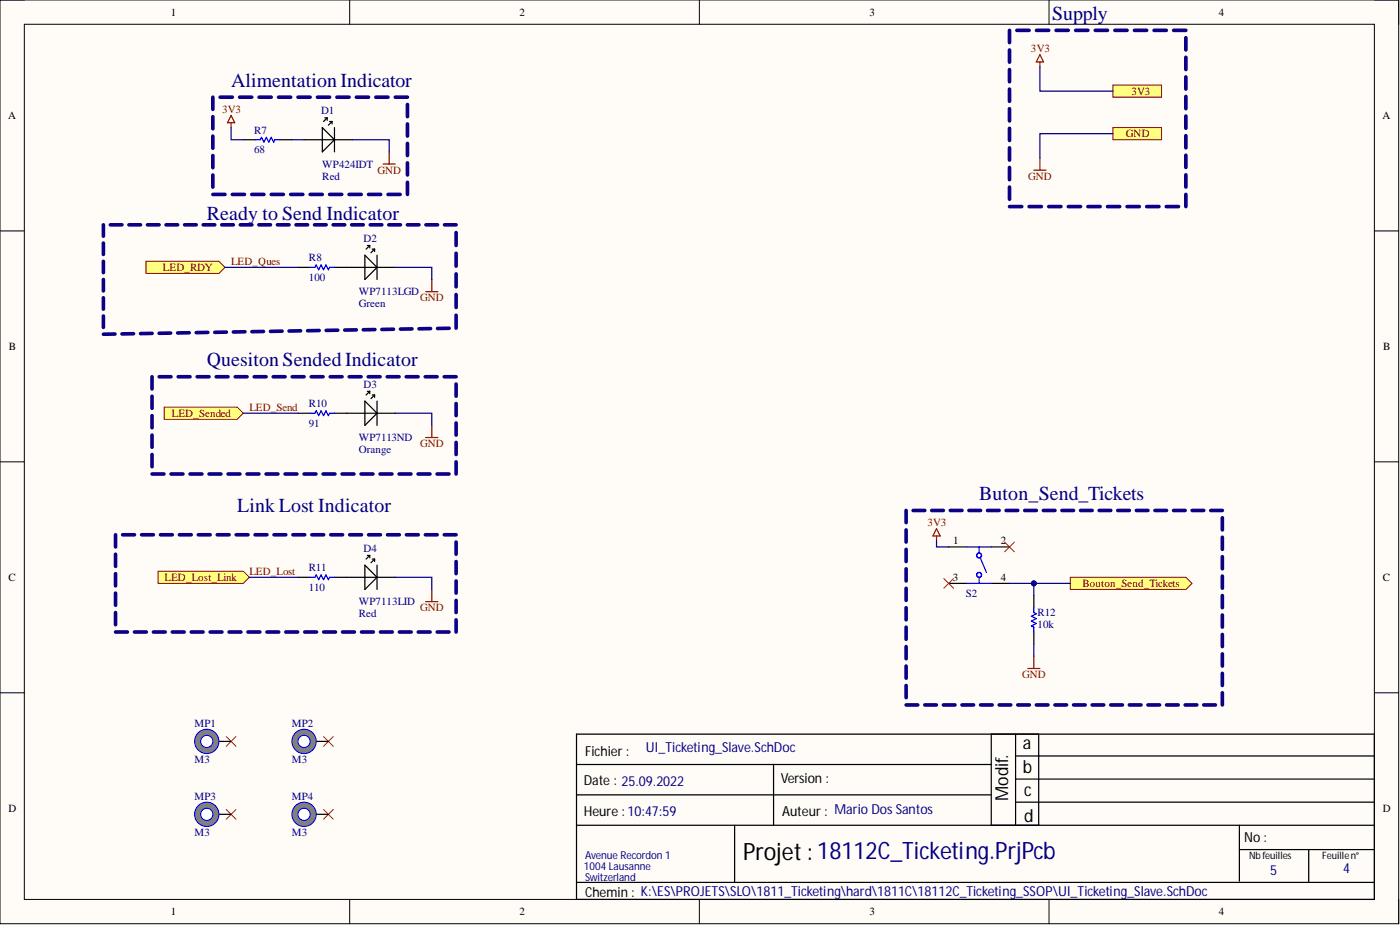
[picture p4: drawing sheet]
<svg xmlns="http://www.w3.org/2000/svg" width="292mm" height="193mm" viewBox="0 0 292 193" stroke-linecap="round" stroke-linejoin="round" font-family="sans-serif">
<path d="M0 0h291.8v192.7h-291.8z" fill-rule="evenodd" fill="#fffcf8"/>
<path d="M0 0h291.8v192.7h-291.8z" fill="none" stroke="#000" stroke-width=".21"/>
<path d="M5.1 5.1h281.7v182.5h-281.7z" fill-rule="evenodd" fill="#fffcf8"/>
<g fill="none" stroke="#000" stroke-width=".21">
<path d="M0 0h5.1M73 0v5.1M145.9 0v5.1M218.9 0v5.1M286.8 0h5v5.1M5.1 5.1h281.7v182.5h-281.7zM0 48.2h5.1M286.8 48.2h5M0 96.3h5.1M286.8 96.3h5M0 144.5h5.1M286.8 144.5h5"/>
<path d="M73 187.6v5.1M145.9 187.6v5.1M218.9 187.6v5.1M291.8 187.6v5.1"/>
</g>
<g fill="none" stroke="#000" stroke-width=".25">
<path d="M120.3 153.1h166.5v34.5h-166.5zM120.3 159.5h86.5M161.4 159.5v12.7M206.8 153.1v19.1M211.9 153.1v19.1M211.9 157.7h74.9M216.7 153.1v19.1M120.3 172.2h166.5M120.3 165.8h86.5M153.3 172.2v11.9M211.9 162.5h74.9M211.9 167.3h74.9"/>
<path d="M258.6 172.2v11.6M258.6 177.2h28.2M273.1 177.2v6.9M120.3 184.1h166.5"/>
</g>
<path d="M232.2 17.7h10.1v2.6h-10.1z" fill-rule="evenodd" fill="#ffff80"/>
<path d="M232.2 17.7h10.1v2.6h-10.1z" fill="none" stroke="#800000" stroke-width=".21"/>
<path d="M232.2 26.6h10.1v2.6h-10.1z" fill-rule="evenodd" fill="#ffff80"/>
<path d="M232.2 26.6h10.1v2.6h-10.1z" fill="none" stroke="#800000" stroke-width=".21"/>
<g fill="none" stroke="#0c0087" stroke-width=".76">
<path d="M210.6 6.3v2.6M210.6 10.4v2.6M210.6 14.5v2.6M210.6 18.6v2.5M212.2 6.3h2.5M216.3 6.3h2.5M220.3 6.3h2.6M224.4 6.3h2.6M228.5 6.3h2.6M232.6 6.3h2.6M236.7 6.3h2.5M240.8 6.3h2.5"/>
<path d="M244.9 6.3h2.5M247.4 7.9v2.5M247.4 12v2.5M247.4 16v2.6M44.4 20.3v2.5M44.4 24.3v2.6M44.4 28.4v2.5M44.4 32.4v2.6M44.4 36.5v2.5M45.9 20.3h2.6M50 20.3h2.5M54.1 20.3h2.5"/>
<path d="M58.1 20.3h2.5M62.2 20.3h2.5M66.2 20.3h2.6M70.3 20.3h2.5M74.4 20.3h2.5M78.4 20.3h2.6M82.5 20.3h2.5M85 21.8v2.5M85 25.9v2.5M85 29.9v2.5M85 34v2.5M85 38v2.6"/>
<path d="M210.6 22.7v2.5M210.6 26.8v2.5M210.6 30.8v2.6M210.6 34.9v2.6M210.6 39v2.6M247.4 20.1v2.6M247.4 24.2v2.6M247.4 28.3v2.5M247.4 32.4v2.5M247.4 36.5v2.5M21.6 46.9v2.4M21.6 50.7v2.4"/>
<path d="M21.6 54.5v2.4M21.6 58.3v2.4M23 46.9h2.4M26.9 46.9h2.4M30.8 46.9h2.4M34.6 46.9h2.5M38.5 46.9h2.4M42.4 46.9h2.4M44.4 40.6h2.5M46.3 46.9h2.4M48.5 40.6h2.5M50.1 46.9h2.5"/>
<path d="M52.5 40.6h2.6M54 46.9h2.4M56.6 40.6h2.5M57.9 46.9h2.4M60.6 40.6h2.6M61.8 46.9h2.4M64.7 40.6h2.5M65.6 46.9h2.5M68.8 40.6h2.5M69.5 46.9h2.4M72.8 40.6h2.6M73.4 46.9h2.4"/>
<path d="M76.9 40.6h2.5M77.3 46.9h2.4M81 40.6h2.5M81.1 46.9h2.4M85 46.9h2.4M88.9 46.9h2.4M92.7 46.9h2.5M95.2 48.5v2.7M95.2 52.8v2.7M95.2 57.1v2.7M210.6 43.1h2.6M214.7 43.1h2.6"/>
<path d="M218.8 43.1h2.6M222.9 43.1h2.5M227 43.1h2.5M231.1 43.1h2.5M235.2 43.1h2.5M239.2 43.1h2.6M243.3 43.1h2.6M247.4 40.6v2.5M21.6 62.1v2.4M21.6 65.9v2.4M24 69.7h-2.4M27.9 69.6l-2.5 .1"/>
<path d="M31.7 69.5l-2.4 .1M35.6 69.5h-2.4M39.5 69.4l-2.4 .1M43.4 69.3l-2.5 .1M47.2 69.3h-2.4M51.1 69.2l-2.4 .1M55 69.2h-2.4M58.9 69.1h-2.5M62.7 69l-2.4 .1M66.6 69h-2.4M70.5 68.9h-2.4M74.3 68.8l-2.4 .1"/>
<path d="M78.2 68.8h-2.4M82.1 68.7h-2.4M86 68.6l-2.5 .1M89.8 68.6h-2.4M93.7 68.5h-2.4M95.2 61.5v2.6M95.2 65.8v2.7"/>
</g>
<path d="M63.4 29.2h10.2M67.2 26.6l2.6 2.6-2.6 2.5zM67.8 24.6h.5M68.3 24.6l-.8 .7M68.3 24.6v.5M68.8 25.3h.5M69.3 25.3l-.8 .8M69.3 25.3v.6M69.8 26.6v5.1" fill="none" stroke="#000" stroke-width=".25"/>
<path d="M30.5 54.5h15.2l1.2 1.3-1.2 1.2h-15.2z" fill-rule="evenodd" fill="#ffff80"/>
<path d="M30.5 54.5h15.2l1.2 1.3-1.2 1.2h-15.2z" fill="none" stroke="#800000" stroke-width=".21"/>
<g fill="none" stroke="#000" stroke-width=".25">
<path d="M50.8 29.2h2.5M58.4 29.2h2.5M62.2 55.8h2.5M69.8 55.8h12.7M76.1 53.2l2.6 2.6-2.6 2.5zM76.6 51.2h.5M77.1 51.2l-.7 .8M77.1 51.2v.5M77.7 52h.5M78.2 52l-.8 .7M78.2 52v.5M78.7 53.2v5.1"/>
<path d="M62.2 86.2h2.5M69.8 86.2h12.7M76.1 83.7l2.6 2.5-2.6 2.5zM76.6 81.6h.5M77.1 81.6v.5M77.1 81.6l-.7 .8M77.7 82.4h.5M78.2 82.4v.5M78.2 82.4l-.8 .8M78.7 83.7v5M76.1 117.9l2.6 2.5-2.6 2.6zM76.6 115.9h.5"/>
<path d="M77.1 115.9v.5M77.1 115.9l-.7 .7M77.7 116.6h.5M78.2 116.6v.5M78.2 116.6l-.8 .8M78.7 117.9v5.1M197.9 114.1h3.8M206.8 114.1h3.8M62.2 120.4h2.5M69.8 120.4h12.7M197.9 121.7h3.8M206.8 121.7h3.8"/>
<path d="M215.7 124.2v2.6M215.7 131.8v2.6M45.7 154.7h2.5"/>
</g>
<g fill="none" stroke="#00f" stroke-width=".25">
<path d="M53.3 29.2h1l.3-.6 .5 1.1 .5-1.1 .5 1.1 .5-1.1 .5 1.1 .3-.5h1M64.7 55.8h1l.3-.5 .5 1 .5-1 .5 1 .5-1 .5 1 .3-.5h1M64.7 86.2h1l.3-.5 .5 1 .5-1 .5 1 .5-1 .5 1 .3-.5h1M201.7 114.1h5.1M204.3 114.1v1.3M204.5 116.4l1.3 3M64.7 120.4h1l.3-.5 .5 1 .5-1 .5 1 .5-1 .5 1 .3-.5h1M201.7 121.7h5.1M204.3 120.4v1.3M215.7 126.8v1l.5 .2-1 .6 1 .5-1 .5 1 .5-1 .5 .5 .2v1"/>
<circle cx="204.3" cy="115.9" r=".51"/>
<circle cx="204.3" cy="119.9" r=".51"/>
</g>
<g fill="none" stroke="#0c0087" stroke-width=".76">
<path d="M31.7 78.6v2.5M33.2 78.6h2.5M37.2 78.6h2.5M41.1 78.6h2.5M45.1 78.6h2.5M49.1 78.6h2.4M53 78.6h2.5M57 78.6h2.5M61 78.6h2.4M64.9 78.6h2.5M68.9 78.6h2.5M72.9 78.6h2.4"/>
<path d="M76.8 78.6h2.5M80.8 78.6h2.5M84.8 78.6h2.4M88.7 78.6h2.5M92.7 78.6h2.5M31.7 82.7v2.5M31.7 86.7v2.5M31.7 90.8v2.5M31.7 94.8v2.6M31.7 98.9h2.5M35.7 98.9h2.5M39.7 98.9h2.4"/>
<path d="M43.6 98.9h2.5M47.6 98.9h2.5M51.5 98.9h2.5M55.5 98.9h2.5M59.5 98.9h2.5M63.4 98.9h2.5M67.4 98.9h2.5M71.4 98.9h2.5M75.3 98.9h2.5M79.3 98.9h2.5M83.3 98.9h2.4M87.2 98.9h2.5"/>
<path d="M91.2 98.9h2.5M95.2 80.1v2.6M95.2 84.2v2.5M95.2 88.2v2.6M95.2 92.3v2.5M95.2 96.3v2.6M24.1 111.6v2.5M24.1 115.6v2.6M24.1 119.7v2.5M25.6 111.6h2.5M29.5 111.6h2.5M33.5 111.6h2.5"/>
<path d="M37.4 111.6h2.5M41.4 111.6h2.4M45.3 111.6h2.5M49.3 111.6h2.4M53.2 111.6h2.5M57.2 111.6h2.4M61.1 111.6h2.5M65.1 111.6h2.4M69 111.6h2.5M73 111.6h2.4M76.9 111.6h2.5M80.9 111.6h2.4"/>
<path d="M84.8 111.6h2.5M88.7 111.6h2.5M92.7 111.6h2.5M95.2 113.1v2.5M95.2 117.1v2.6M189.1 106.5v2.5M189.1 110.5v2.6M189.1 114.6v2.5M189.1 118.7v2.5M190.5 106.5h2.4M194.4 106.5h2.4M198.3 106.5h2.4"/>
<path d="M202.2 106.5h2.4M206 106.5h2.5M209.9 106.5h2.4M213.8 106.5h2.4M217.7 106.5h2.4M221.6 106.5h2.4M225.4 106.5h2.5M229.3 106.5h2.5M233.2 106.5h2.4M237.1 106.5h2.4M241 106.5h2.4M244.9 106.5h2.4"/>
<path d="M248.7 106.5h2.5M252.6 106.5h2.4M255 108v2.5M255 112.1v2.5M255 116.1v2.6M24.1 123.7v2.6M24.1 127.8v2.5M24.1 131.8h2.5M28.1 131.8h2.4M32 131.8h2.5M36 131.8h2.4M39.9 131.8h2.5"/>
<path d="M43.8 131.8h2.5M47.8 131.8h2.5M51.7 131.8h2.5M55.7 131.8h2.5M59.6 131.8h2.5M63.6 131.8h2.5M67.5 131.8h2.5M71.5 131.8h2.4M75.4 131.8h2.5M79.4 131.8h2.4M83.3 131.8h2.5M87.3 131.8h2.4"/>
<path d="M91.2 131.8h2.5M95.2 121.2v2.5M95.2 125.3v2.5M95.2 129.3v2.5M189.1 122.7v2.6M189.1 126.8v2.5M189.1 130.8v2.6M189.1 134.9v2.5M189.1 138.9v2.6M255 120.2v2.5M255 124.2v2.6M255 128.3v2.5"/>
<path d="M255 132.4v2.5M255 136.4v2.5M189.1 143v2.5M189.1 147.1h2.4M192.9 147.1h2.5M196.8 147.1h2.4M200.7 147.1h2.4M204.6 147.1h2.4M208.5 147.1h2.4M212.3 147.1h2.5M216.2 147.1h2.5M220.1 147.1h2.4"/>
<path d="M224 147.1h2.4M227.9 147.1h2.4M231.8 147.1h2.4M235.6 147.1h2.5M239.5 147.1h2.4M243.4 147.1h2.4M247.3 147.1h2.4M251.2 147.1h2.4M255 140.5v2.5M255 144.5v2.6"/>
</g>
<path d="M209.6 113.1l2 2M211.6 113.1l-2 2M196.9 120.7l2.1 2M199 120.7l-2.1 2M47.2 153.7l2 2M49.2 153.7l-2 2M67.5 153.7l2 2M69.5 153.7l-2 2M47.2 168.9l2 2M49.2 168.9l-2 2M67.5 168.9l2 2M69.5 168.9l-2 2" fill="none" stroke="#f00" stroke-width=".21"/>
<circle cx="43.1" cy="154.7" r="2.54" fill="#808080"/>
<circle cx="43.1" cy="154.7" r="2.54" fill="none" stroke="#00f" stroke-width=".21"/>
<circle cx="43.1" cy="154.7" r="1.27" fill="#fff"/>
<circle cx="43.1" cy="154.7" r="1.27" fill="none" stroke="#00f" stroke-width=".21"/>
<path d="M66 154.7h2.5" fill="none" stroke="#000" stroke-width=".25"/>
<circle cx="63.4" cy="154.7" r="2.54" fill="#808080"/>
<circle cx="63.4" cy="154.7" r="2.54" fill="none" stroke="#00f" stroke-width=".21"/>
<circle cx="63.4" cy="154.7" r="1.27" fill="#fff"/>
<circle cx="63.4" cy="154.7" r="1.27" fill="none" stroke="#00f" stroke-width=".21"/>
<path d="M66 169.9h2.5" fill="none" stroke="#000" stroke-width=".25"/>
<circle cx="63.4" cy="169.9" r="2.54" fill="#808080"/>
<circle cx="63.4" cy="169.9" r="2.54" fill="none" stroke="#00f" stroke-width=".21"/>
<circle cx="63.4" cy="169.9" r="1.27" fill="#fff"/>
<circle cx="63.4" cy="169.9" r="1.27" fill="none" stroke="#00f" stroke-width=".21"/>
<path d="M45.7 169.9h2.5" fill="none" stroke="#000" stroke-width=".25"/>
<circle cx="43.1" cy="169.9" r="2.54" fill="#808080"/>
<circle cx="43.1" cy="169.9" r="2.54" fill="none" stroke="#00f" stroke-width=".21"/>
<circle cx="43.1" cy="169.9" r="1.27" fill="#fff"/>
<circle cx="43.1" cy="169.9" r="1.27" fill="none" stroke="#00f" stroke-width=".21"/>
<g fill="none" stroke="#800000" stroke-width=".25">
<path d="M217 11.4l.7 1.5h-1.5zM217 12.9v1M48.2 24.1l.8 1.5h-1.5zM48.2 25.6v1M79.9 34.2h2.6M81.2 31.7v2.5M215.7 35.5h2.5M217 33v2.5M90.1 58.3v2.5M88.8 60.8h2.6M88.8 91.3h2.6M90.1 88.7v2.6"/>
<path d="M195.4 110.3l.8 1.5h-1.6zM195.4 111.8v1M88.8 125.5h2.6M90.1 123v2.5M214.4 139.5h2.6M215.7 136.9v2.6"/>
</g>
<path d="M223.3 120.4h24.1l1.3 1.3-1.3 1.3h-24.1z" fill-rule="evenodd" fill="#ffff80"/>
<path d="M223.3 120.4h24.1l1.3 1.3-1.3 1.3h-24.1z" fill="none" stroke="#800000" stroke-width=".21"/>
<path d="M34.3 84.9h15.2l1.3 1.3-1.3 1.3h-15.2z" fill-rule="evenodd" fill="#ffff80"/>
<path d="M34.3 84.9h15.2l1.3 1.3-1.3 1.3h-15.2z" fill="none" stroke="#800000" stroke-width=".21"/>
<path d="M33 119.2h17.8l1.2 1.2-1.2 1.3h-17.8z" fill-rule="evenodd" fill="#ffff80"/>
<path d="M33 119.2h17.8l1.2 1.2-1.2 1.3h-17.8z" fill="none" stroke="#800000" stroke-width=".21"/>
<g fill="none" stroke="#000080" stroke-width=".25">
<path d="M217 13.9v5.1h15.2M48.2 26.6v2.6h2.6M60.9 29.2h2.5M73.6 29.2h7.6v2.5M232.2 27.9h-15.2v5.1M46.9 55.8h15.3M82.5 55.8h7.6v2.5M50.8 86.2h11.4M82.5 86.2h7.6v2.5M195.4 112.8v1.3h2.5M52 120.4h10.2M82.5 120.4h7.6v2.6"/>
<path d="M215.7 121.7v2.5M215.7 134.4v2.5"/>
</g>
<circle cx="215.7" cy="121.7" r=".51" fill="#000080"/>
<circle cx="215.7" cy="121.7" r=".51" fill="none" stroke="#000080" stroke-width=".21"/>
<path d="M210.6 121.7h12.7" fill="none" stroke="#000080" stroke-width=".25"/>
<circle cx="215.7" cy="121.7" r=".51" fill="#000080"/>
<circle cx="215.7" cy="121.7" r=".51" fill="none" stroke="#000080" stroke-width=".21"/>
<text font-size="5" x="155.1" y="179.4">Projet : 18112C_Ticketing.PrjPcb</text>
<g font-size="4.1" fill="#000080">
<text x="219.5" y="4.1">Supply</text>
<text x="48.2" y="18.1">Alimentation Indicator</text>
<text x="43.1" y="46">Ready to Send Indicator</text>
<text x="43.1" y="76.4">Quesiton Sended Indicator</text>
<text x="49.5" y="106.8">Link Lost Indicator</text>
<text x="204.3" y="104.3">Buton_Send_Tickets</text>
</g>
<g font-size="3.7">
<text x="213.4" y="156.2">a</text>
<text x="213.4" y="161.3">b</text>
<text x="210.4" y="167.1" transform="rotate(-90 210.4 167.1)">Modif.</text>
<text x="213.7" y="166.1">c</text>
<text x="213.7" y="171.4">d</text>
</g>
<g font-size="2.9">
<text x="122.1" y="157.7">Fichier :</text>
<text x="121.8" y="163.8">Date : 25.09.2022</text>
<text x="162.9" y="163.3">Version :</text>
<text x="121.8" y="170.1">Heure : 10:47:59</text>
<text x="163.2" y="170.1">Auteur : Mario Dos Santos</text>
<text x="259.6" y="175.7">No :</text>
<text x="122.1" y="187.1">Chemin : K:\ES\PROJETS\SLO\1811_Ticketing\hard\1811C\18112C_Ticketing_SSOP\UI_Ticketing_Slave.SchDoc</text>
</g>
<g font-size="2.9" fill="#000080">
<text x="134.7" y="157">UI_Ticketing_Slave.SchDoc</text>
<text x="265" y="182.6">5</text>
<text x="280.2" y="182.1">4</text>
</g>
<g font-size="2.3">
<text x="35.6" y="3.3">1</text>
<text x="108.4" y="3.3">2</text>
<text x="181.4" y="3.3">3</text>
<text x="254.3" y="3.3">4</text>
<text x="1.7" y="24.8">A</text>
<text x="288.4" y="24.8">A</text>
<text x="1.9" y="73">B</text>
<text x="288.6" y="73">B</text>
<text x="198.9" y="113.6">1</text>
<text x="208.8" y="113.6">2</text>
<text x="1.8" y="121.2">C</text>
<text x="198.8" y="121.2">3</text>
<text x="208.8" y="121.2">4</text>
<text x="288.5" y="121.2">C</text>
<text x="1.8" y="169.4">D</text>
<text x="288.5" y="169.4">D</text>
<text x="35.6" y="190.9">1</text>
<text x="108.4" y="190.9">2</text>
<text x="181.4" y="190.9">3</text>
<text x="254.3" y="190.9">4</text>
</g>
<g font-size="2.3" fill="#800000">
<text x="215.1" y="10.9">3V3</text>
<text x="46.4" y="23.6">3V3</text>
<text x="236.1" y="19.8">3V3</text>
<text x="234.9" y="28.6">GND</text>
<text x="78.8" y="36.3">GND</text>
<text x="214.5" y="37.5">GND</text>
<text x="34" y="56.5">LED_RDY</text>
<text x="48.2" y="55.3">LED_Ques</text>
<text x="87.6" y="62.9">GND</text>
<text x="35.9" y="87">LED_Sended</text>
<text x="52" y="85.7">LED_Send</text>
<text x="87.6" y="93.3">GND</text>
<text x="193.5" y="109.8">3V3</text>
<text x="52" y="119.9">LED_Lost</text>
<text x="34.3" y="121.2">LED_Lost_Link</text>
<text x="225.9" y="122.5">Bouton_Send_Tickets</text>
<text x="87.6" y="127.5">GND</text>
<text x="213.2" y="141.5">GND</text>
</g>
<g font-size="2.3" fill="#000080">
<text x="67" y="23.8">D1</text>
<text x="53" y="27.9">R7</text>
<text x="53" y="31.9">68</text>
<text x="67.2" y="35">WP424IDT</text>
<text x="67.2" y="37.5">Red</text>
<text x="75.9" y="50.5">D2</text>
<text x="64.5" y="54.5">R8</text>
<text x="64.5" y="58.6">100</text>
<text x="74.9" y="64.1">Green</text>
<text x="74.9" y="61.6">WP7113LGD</text>
<text x="75.9" y="80.9">D3</text>
<text x="64.5" y="84.9">R10</text>
<text x="64.5" y="89">91</text>
<text x="74.9" y="94.6">Orange</text>
<text x="74.9" y="92">WP7113ND</text>
<text x="64.5" y="119.2">R11</text>
<text x="75.9" y="115.1">D4</text>
<text x="64.5" y="123.2">110</text>
<text x="201.5" y="124.5">S2</text>
<text x="74.9" y="128.8">Red</text>
<text x="74.9" y="126.3">WP7113LID</text>
<text x="216.5" y="128.6">R12</text>
<text x="216.5" y="131.1">10k</text>
<text x="40.6" y="151.6">MP1</text>
<text x="60.9" y="151.6">MP2</text>
<text x="40.6" y="159.2">M3</text>
<text x="60.9" y="159.2">M3</text>
<text x="40.6" y="166.8">MP3</text>
<text x="60.9" y="166.8">MP4</text>
<text x="40.6" y="174.4">M3</text>
<text x="60.9" y="174.4">M3</text>
<text x="122.1" y="179.2">Avenue Recordon 1</text>
<text x="121.8" y="181.5">1004 Lausanne</text>
<text x="122.1" y="183.7">Switzerland</text>
</g>
<g font-size="2.1">
<text x="260.6" y="179.2">Nb feuilles</text>
<text x="275.8" y="179.2">Feuillen°</text>
</g>
</svg>
